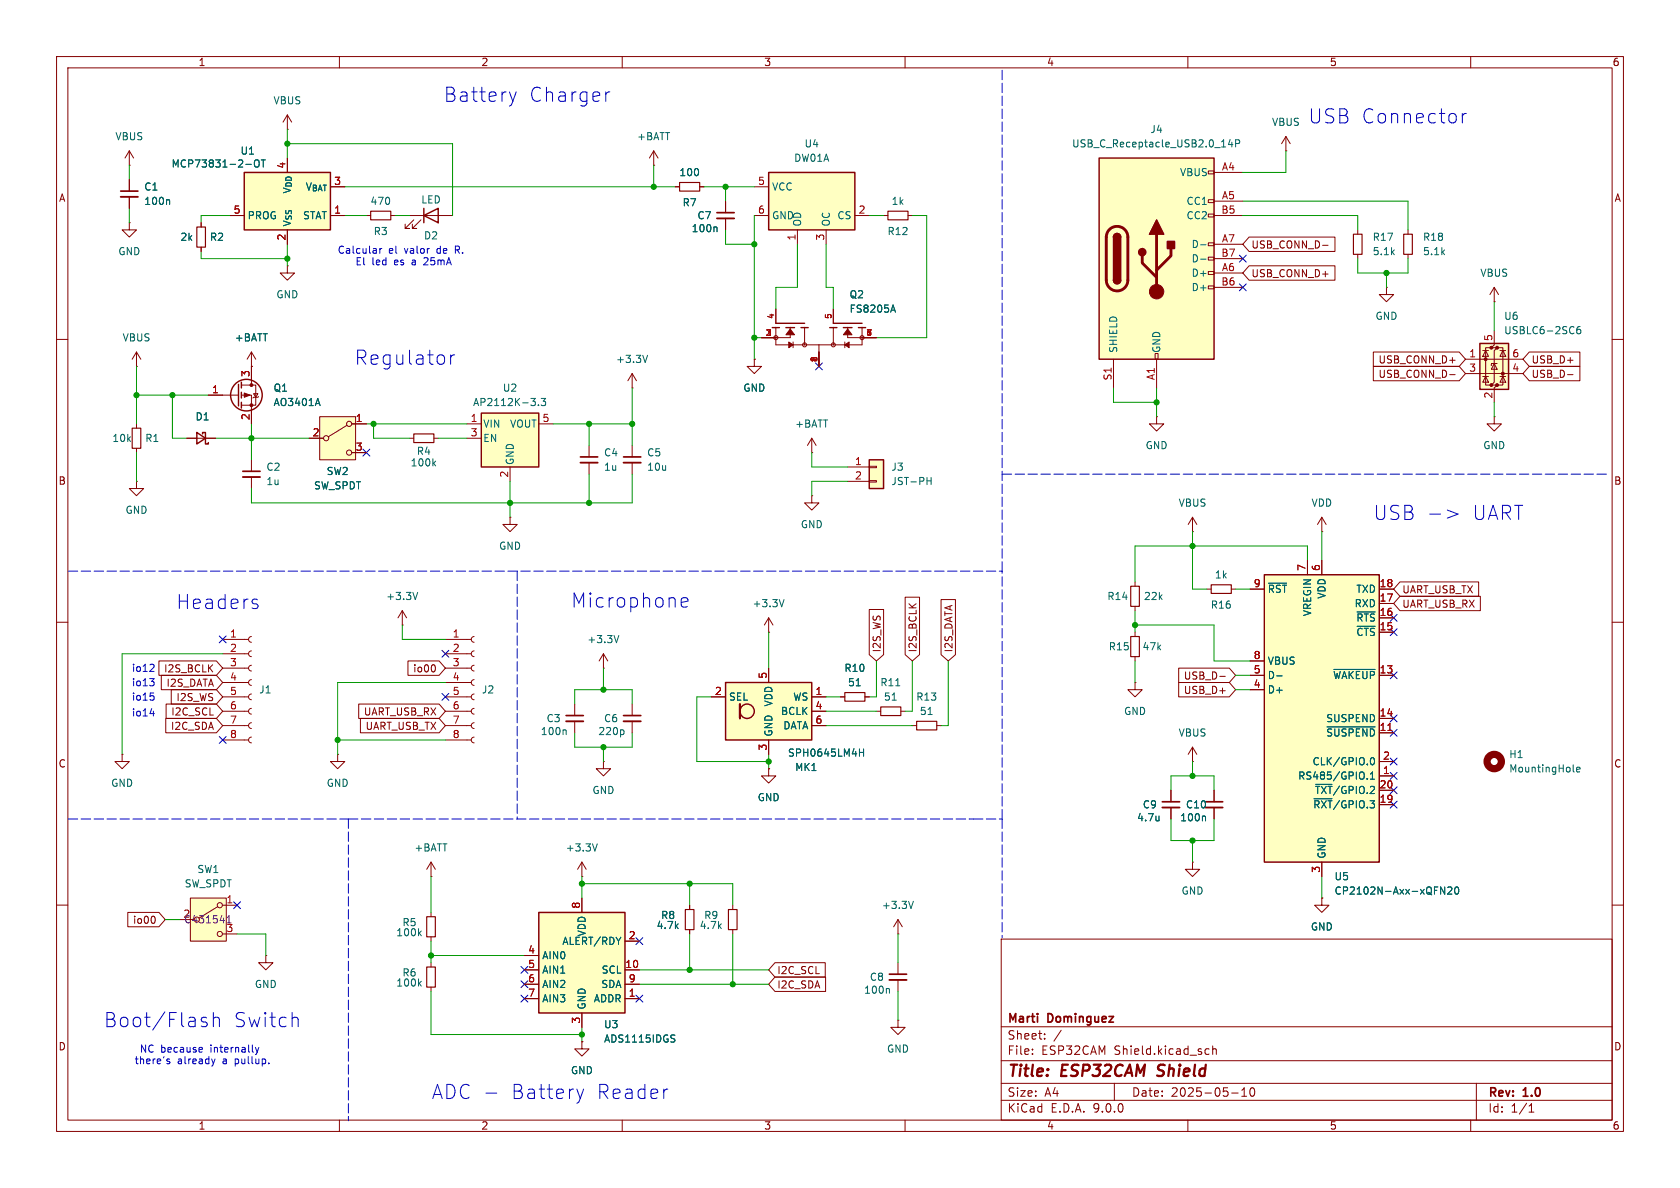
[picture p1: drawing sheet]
<svg xmlns="http://www.w3.org/2000/svg" width="297mm" height="210mm" viewBox="0 0 297 210" stroke-linecap="round" stroke-linejoin="round" font-family="sans-serif">
<g fill="none" stroke="#840000" stroke-width=".18">
<path d="M10 10h277v190h-277zM12 12h273v186h-273zM60 10v2M110 10v2M160 10v2M210 10v2M260 10v2M35.6 39.4v.7M115.6 29.2h.1M115.6 26.7l-.8 1.2M115.6 26.7l.7 1.2M115.6 26.7v2.5"/>
<path d="M35.6 43.7v.8M10 60h2M104.1 78.7v2.1M204.5 73.7v1.2h1.2l-1.2 1.3-1.3-1.3h1.3M204.5 73.7h.1M285 60h2M104.1 81.8v2M10 110h2M285 110h2M10 160h2M129.5 160v.8M129.5 164.3v.8"/>
<path d="M177 166h108v32h-108zM285 160h2M60 198v2M110 198v2M160 198v2M177 194.5h108M177 191.5h108M177 187.5h108M177 181.5h108M182.5 186.3v.1M182.5 185.5v.1M184.7 183.6v.1"/>
<path d="M184.7 182.8v.1M187.6 182.1l-1.3 2M197 191.5v3M210 198v2M213.2 186.3h.5M213.2 185.5h.5M214.4 185.5l.2-.1 .4 .1v.9M214.4 184.9v1.5M217.7 193.2h1.2M219.5 193.8h.9M219.5 192.7l.5-.4v1.5M221.1 192.4l.2-.1a.81 .81 0 0 1 .6 .6 .81 .81 0 0 1-.3 .8l-.1 .1a.81 .81 0 0 1-.4-1.4z"/>
<path d="M260 198v2M261 191.5v6.5M270.3 196.6h.9M270.3 195.5l.4-.4v1.5"/>
</g>
<path d="M204.6 190.1l.2 .1M204.9 188.4l-.2 .2 .1 .4" fill="none" stroke="#840000" stroke-width=".4"/>
<path d="M102.6 80.8h3.1" fill="none" stroke="#840000" stroke-width=".3"/>
<path d="M102.6 81.8h3.1" fill="none" stroke="#840000" stroke-width=".33"/>
<path d="M34.8 40.1h1.5v3.6h-1.5zM128.8 160.8h1.5v3.5h-1.5z" fill="none" stroke="#840000" stroke-width=".2"/>
<path d="M194.3 27.9h20.3v35.6h-20.3z" fill="#ffffc2"/>
<g fill="none" stroke="#840000" stroke-width=".18">
<path d="M22.9 31.8v2M22.9 34.8v2M50.8 22.9h.1M50.8 20.3l-.8 1.3M50.8 20.3l.8 1.3M50.8 20.3v2.6M156.2 38.1h.8M160.5 38.1h.8M213.6 30.2h1v.5h-1zM213.6 35.3h1v.5h-1zM213.6 37.8h1v.6h-1zM214.6 30.5h5.1"/>
<path d="M214.6 35.6h5.1M214.6 38.1h5.1M213.6 42.9h1v.5h-1zM213.6 45.5h1v.5h-1zM213.6 48h1v.5h-1zM213.6 50.5h1v.6h-1zM214.6 43.2h5.1M214.6 45.7h5.1M214.6 48.3h5.1M214.6 50.8h5.1M44.4 64.8h.1M44.4 62.2l-.7 1.3"/>
<path d="M44.4 62.2l.8 1.3M44.4 62.2v2.6M196.8 63.5v5.1M204.2 62.5h.5v1h-.5zM204.5 63.5v5.1M78.7 113h4.6M78.7 115.6h4.6M78.7 118.1h4.6M83.8 112.5l-.3 .2-.2 .3 .2 .4 .3 .1M83.8 115.1l-.3 .1-.2 .4 .2 .3 .3 .2M83.8 117.6l-.3 .2-.2 .3 .2 .4 .3 .1M78.7 120.7h4.6"/>
<path d="M78.7 123.2h4.6M78.7 125.7h4.6M78.7 128.3h4.6M78.7 130.8h4.6M83.8 120.1l-.3 .2-.2 .4 .2 .3 .3 .2M83.8 122.7l-.3 .1-.2 .4 .2 .3 .3 .2M83.8 125.2l-.3 .2-.2 .3 .2 .4 .3 .1M83.8 127.8l-.3 .1-.2 .4 .2 .3 .3 .2M83.8 130.3l-.3 .2-.2 .3 .2 .4 .3 .1"/>
</g>
<path d="M194.3 27.9h20.3v35.6h-20.3zM196.8 41.9a.64 .64 0 0 1 .7-.6 .64 .64 0 0 1 .6 .6M196.8 49.5a.64 .64 0 0 0 .7 .7 .64 .64 0 0 0 .6-.7" fill="none" stroke="#840000" stroke-width=".25"/>
<path d="M196.1 40.6a1.9 1.9 0 0 1 2.1-.4 1.9 1.9 0 0 1 1.2 1.7v7.6a1.91 1.91 0 0 1-1.9 1.9 1.91 1.91 0 0 1-1.9-1.9v-7.7l.2-.7zM201.9 45.2v1.3l2.6 2.5M204.5 41.4v10.2M207 43.9v1.3l-2.5 2.6" fill="none" stroke="#840000" stroke-width=".51"/>
<g fill="#840000" stroke="#840000" stroke-width=".25">
<path d="M196.8 41.9h1.3v7.6h-1.3z"/>
<path d="M197 41.5a.64 .64 0 0 1 .7-.2 .64 .64 0 0 1 .4 .6h-1.3z"/>
<path d="M196.8 49.5h1.3a.64 .64 0 0 1-.6 .7 .64 .64 0 0 1-.7-.7z"/>
<path d="M204.5 38.9l1.2 2.5h-2.5z"/>
<path d="M206.4 42.7h1.2v1.2h-1.2z"/>
<circle cx="201.9" cy="44.6" r=".63"/>
</g>
<circle cx="204.5" cy="51.6" r="1.27" fill="#840000" stroke="#840000" stroke-width=".18"/>
<path d="M29.8 35.3l.2 .2v.6M217.5 24.6l-.3 1h.8M217.8 25.1v.9M218.4 25.4l.6-.1 .2-.2-.1-.3-.7-.1v1.3M212.2 43.3h1M212.2 45.8h1" fill="none" stroke="#006464" stroke-width=".18"/>
<path d="M21.3 33.8h3.1" fill="none" stroke="#840000" stroke-width=".3"/>
<path d="M21.3 34.8h3.1" fill="none" stroke="#840000" stroke-width=".33"/>
<path d="M157 37.3h3.5v1.6h-3.5z" fill="none" stroke="#840000" stroke-width=".2"/>
<path d="M56.5 73.7h6.4v7.6h-6.4z" fill="#ffffc2"/>
<g fill="none" stroke="#840000" stroke-width=".18">
<path d="M54.6 77.5h2.5M56.5 73.7h6.4v7.6h-6.4zM61.3 75.2l-3.3 2M62.2 74.9h2.6M62.2 80h2.6M71.1 110.5h.1M71.1 108l-.7 1.2M71.1 108l.8 1.2M71.1 108v2.5M213.4 104.1h.7M217.7 104.1h.7"/>
<circle cx="57.7" cy="77.5" r=".46"/>
<circle cx="61.7" cy="74.9" r=".46"/>
<circle cx="61.7" cy="80" r=".46"/>
</g>
<path d="M214.1 103.4h3.6v1.5h-3.6z" fill="none" stroke="#840000" stroke-width=".2"/>
<path d="M73.8 104.7l-.4 1.3" fill="none" stroke="#006464" stroke-width=".18"/>
<path d="M223.5 101.6h20.3v50.8h-20.3z" fill="#ffffc2"/>
<path d="M223.5 101.6h20.3v50.8h-20.3z" fill="none" stroke="#840000" stroke-width=".25"/>
<g fill="none" stroke="#840000" stroke-width=".18">
<path d="M240 40.6v.8M240 45v.7M231.1 99.1v2.5M233.7 99.1v2.5M221 104.1h2.5M221 116.8h2.5M221 119.4h2.5M243.8 104.1h2.6M243.8 119.4h2.6M243.8 106.7h2.6M243.8 109.2h2.6M243.8 111.8h2.6"/>
<path d="M221 121.9h2.5M243.8 127h2.6M243.8 129.5h2.6M243.8 134.6h2.6M243.8 137.2h2.6M243.8 139.7h2.6M233.7 152.4v2.5M243.8 142.2h2.6"/>
</g>
<g fill="none" stroke="#006464" stroke-width=".18">
<path d="M224.3 103.1h3.1M225.7 119.5h1M235.8 118.3h7.3M239.9 108.2h3.2M239.9 110.7h3.2M232.6 138.7h2.9M234.6 128.5h8.5M241.7 137.6v.1M242.3 134.4l.1-.3 .2-.2a.68 .68 0 0 1 .4 .7 .68 .68 0 0 1-.4 .6l-.2-.1-.1-.4M242.3 137.7h.7M242.3 136.8l.3-.3v1.2M232.3 141.2h3.2"/>
<path d="M254.7 156.8l.7 1.3v-1.3M256 156.9l.4-.1 .3 .4-.8 .9h.8M257.3 156.9l.2-.1a.68 .68 0 0 1 .4 .6 .68 .68 0 0 1-.4 .7l-.2-.2-.1-.3z"/>
</g>
<path d="M245.4 129.1h.7" fill="none" stroke="#a90000" stroke-width=".18"/>
<path d="M239.3 41.4h1.5v3.6h-1.5z" fill="none" stroke="#840000" stroke-width=".2"/>
<path d="M85.1 73h10.1v9.6h-10.1z" fill="#ffffc2"/>
<path d="M85.1 73h10.1v9.6h-10.1z" fill="none" stroke="#840000" stroke-width=".25"/>
<path d="M82.5 74.9h2.6M82.5 77.5h2.6M95.2 74.9h2.6M264.2 73.7v1.2h1.2l-1.2 1.3-1.3-1.3h1.3M264.2 73.7h.1M90.2 82.6v2.5M106.7 134.6v1.3h1.2l-1.2 1.3-1.3-1.3h1.3M106.7 134.6h.1M111.8 124.5v2M111.8 127.5v2M161.3 128.3h.8M165.6 128.3h.8" fill="none" stroke="#840000" stroke-width=".18"/>
<path d="M93.9 70.4h.7l-.4 .5M94.6 71v.6M95.2 71.6v.1M95.7 70.4h.8l-.5 .5 .4 .1v.6l-.2 .1-.5-.1M110.1 129l.2 .3v.3l-.2 .3M164.1 126.3h.7" fill="none" stroke="#006464" stroke-width=".18"/>
<path d="M162.1 127.5h3.5v1.5h-3.5z" fill="none" stroke="#840000" stroke-width=".2"/>
<path d="M110.2 126.5h3.1" fill="none" stroke="#840000" stroke-width=".3"/>
<path d="M110.2 127.5h3.1" fill="none" stroke="#840000" stroke-width=".33"/>
<path d="M261.6 60.7h5.1v8.1h-5.1z" fill="#ffffc2"/>
<g fill="#840000" stroke="#840000" stroke-width=".18">
<circle cx="262.6" cy="63.5" r=".25"/>
<circle cx="263.7" cy="61.5" r=".25"/>
<circle cx="263.7" cy="68.1" r=".25"/>
<circle cx="264.7" cy="61.5" r=".25"/>
<circle cx="264.7" cy="68.1" r=".25"/>
<circle cx="265.7" cy="66" r=".25"/>
</g>
<g fill="none" stroke="#840000" stroke-width=".18">
<path d="M22.9 29.2h.1M22.9 26.7l-.8 1.2M22.9 26.7l.7 1.2M22.9 26.7v2.5M227.3 26.7h.1M227.3 24.1l-.7 1.3M227.3 24.1l.8 1.3M227.3 24.1v2.6M264.2 58.4v2.6l-.5 .5h1l-.5 .5v5.6l-.5 .5h1l-.5 .5v2.5M259.1 63.5h10.1M259.1 66h10.1M262.1 66.5h1"/>
<path d="M262.1 62h1M262.6 62l.5 1h-1zM262.6 66.5l.5 1.1h-1zM263.7 61.5h-1.1v6.6h1.1M264.2 64.3l.5 1h-1zM264.7 64.3h-1v.3M264.7 61.5h1v6.6h-1M265.2 66.5h1M265.2 62h1M265.7 62l.5 1h-1zM265.7 66.5l.5 1.1h-1zM210.8 94h.1"/>
<path d="M210.8 91.4l-.7 1.3M210.8 91.4l.8 1.3M210.8 91.4v2.6M233.7 94h.1M233.7 91.4l-.8 1.3M233.7 91.4l.7 1.3M233.7 91.4v2.6M207 139.7v2M102.9 154.9h.1M102.9 152.4l-.8 1.3M102.9 152.4l.7 1.3M102.9 152.4v2.5"/>
<path d="M207 142.7v2.1M121.9 160v.8M121.9 164.3v.8M158.7 180.3v1.3h1.3l-1.3 1.3-1.2-1.3h1.2M158.7 180.3h.1"/>
</g>
<path d="M261.6 60.7h5.1v8.1h-5.1z" fill="none" stroke="#840000" stroke-width=".25"/>
<path d="M279.3 57.7l-.3 .1a.86 .86 0 0 0 0 1.2l.4-.1 .1-.4-.3-.3-.3 .1-.2 .2M105.6 149.2l-.4 1.2M204.9 144.3v.8M204.9 145h-.1" fill="none" stroke="#006464" stroke-width=".18"/>
<path d="M121.2 160.8h1.5v3.5h-1.5z" fill="none" stroke="#840000" stroke-width=".2"/>
<path d="M205.5 141.7h3" fill="none" stroke="#840000" stroke-width=".3"/>
<path d="M205.5 142.7h3" fill="none" stroke="#840000" stroke-width=".33"/>
<path d="M95.2 161.3h15.3v17.8h-15.3z" fill="#ffffc2"/>
<path d="M95.2 161.3h15.3v17.8h-15.3z" fill="none" stroke="#840000" stroke-width=".25"/>
<g fill="none" stroke="#840000" stroke-width=".18">
<path d="M245.1 50.8v1.3h1.3l-1.3 1.2-1.3-1.2h1.3M245.1 50.8h.1M248.9 40.6v.8M248.9 45v.7M264.2 53.3h.1M264.2 50.8l-.8 1.3M264.2 50.8l.7 1.3M264.2 50.8v2.5M135.9 111.8h.1M135.9 109.2l-.8 1.3M135.9 109.2l.8 1.3M135.9 109.2v2.6"/>
<path d="M148.6 123.2h.8M152.9 123.2h.8M154.9 125.7h.8M159.3 125.7h.7M210.8 134.6h.1M210.8 132.1l-.7 1.3M210.8 132.1l.8 1.3M210.8 132.1v2.5M214.6 139.7v2M76.2 154.9h.1M76.2 152.4v2.5M76.2 152.4l-.8 1.3"/>
<path d="M76.2 152.4l.8 1.3M102.9 158.8v2.5M214.6 142.7v2.1M76.2 161.3v.8M76.2 165.6v.8M76.2 170.2v.7M76.2 174.5v.8M92.7 168.9h2.5M92.7 171.5h2.5M92.7 174h2.5M92.7 176.5h2.5M102.9 179.1v2.5"/>
<path d="M110.5 171.5h2.5M110.5 174h2.5M110.5 176.5h2.5M110.5 166.4h2.5"/>
</g>
<path d="M138.6 106l-.4 1.3M151.4 121.2h.7M157.7 123.8h.7M158.4 121.2h.7M212.9 144.3l.2 .1v.7M74.1 164.9l.4 .5M74.1 173.8l.4 .5M74.5 164.6l-.5 .5M74.5 173.5l-.5 .5M118.8 183h.5M119.1 183.6l.2 .3-.2 .3" fill="none" stroke="#006464" stroke-width=".18"/>
<path d="M248.2 41.4h1.5v3.6h-1.5zM149.4 122.4h3.5v1.6h-3.5zM155.7 125h3.6v1.5h-3.6zM75.4 162.1h1.6v3.5h-1.6zM75.4 170.9h1.6v3.6h-1.6z" fill="none" stroke="#840000" stroke-width=".2"/>
<path d="M213.1 141.7h3.1" fill="none" stroke="#840000" stroke-width=".3"/>
<path d="M213.1 142.7h3.1" fill="none" stroke="#840000" stroke-width=".33"/>
<path d="M128.3 120.7h15.2v10.1h-15.2z" fill="#ffffc2"/>
<g fill="none" stroke="#840000" stroke-width=".25">
<path d="M128.3 120.7h15.2v10.1h-15.2z"/>
<circle cx="132.1" cy="125.7" r="1.27"/>
</g>
<path d="M130.8 124.5v2.5" fill="none" stroke="#840000" stroke-width=".38"/>
<g fill="none" stroke="#840000" stroke-width=".18">
<path d="M90.2 91.4v1.3h1.2l-1.2 1.3-1.3-1.3h1.3M90.2 91.4h.1M106.7 118.1h.1M106.7 115.6l-.8 1.2M106.7 115.6l.7 1.2M106.7 115.6v2.5M135.9 118.1v2.6M200.7 102.9v.7M200.7 107.2v.8M200.7 111.8v.7M200.7 116.1v.7M125.7 123.2h2.6"/>
<path d="M135.9 130.8v2.6M143.5 123.2h2.5M143.5 125.7h2.5M143.5 128.3h2.5M200.7 120.7v1.2h1.2l-1.2 1.3-1.3-1.3h1.3M200.7 120.7h.1"/>
</g>
<path d="M109.4 112.3l-.4 1.3M151.9 133h.8M152.7 132.4v1.3" fill="none" stroke="#006464" stroke-width=".18"/>
<path d="M199.9 112.5h1.5v3.6h-1.5zM199.9 103.6h1.5v3.6h-1.5z" fill="none" stroke="#840000" stroke-width=".2"/>
<path d="M33.7 158.8h6.3v7.6h-6.3z" fill="#ffffc2"/>
<g fill="none" stroke="#840000" stroke-width=".18">
<path d="M22.9 39.4v1.2h1.2l-1.2 1.3-1.3-1.3h1.3M22.9 39.4h.1M50.8 47v1.3h1.3l-1.3 1.2-1.3-1.2h1.3M50.8 47h.1M24.1 64.8h.1M24.1 62.2l-.7 1.3M24.1 62.2l.8 1.3M24.1 62.2v2.6M24.1 74.9v.8M24.1 79.2v.8M24.1 85.1v1.3h1.3l-1.3 1.2-1.2-1.2h1.2M24.1 85.1h.1"/>
<path d="M101.6 124.5v2M101.6 127.5v2M135.9 135.9v1.3h1.3l-1.3 1.2-1.3-1.2h1.3M135.9 135.9h.1M33.7 158.8h6.3v7.6h-6.3zM210.8 152.4v1.3h1.3l-1.3 1.2-1.3-1.2h1.3M210.8 152.4h.1M233.7 158.8v1.2h1.2l-1.2 1.3-1.3-1.3h1.3M233.7 158.8h.1M31.7 162.6h2.6M38.5 160.3l-3.3 2M39.4 160h2.5"/>
<path d="M39.4 165.1h2.5M47 168.9v1.3h1.3l-1.3 1.3-1.3-1.3h1.3M47 168.9h.1M158.7 165.1h.1M158.7 162.6l-.7 1.2M158.7 162.6l.8 1.2M158.7 162.6v2.5M102.9 184.2v1.2h1.2l-1.2 1.3-1.3-1.3h1.3M102.9 184.2h.1"/>
<circle cx="38.9" cy="165.1" r=".46"/>
<circle cx="38.9" cy="160" r=".46"/>
</g>
<path d="M40.1 162.2l.4-.3v1.2" fill="none" stroke="#840084" stroke-width=".18"/>
<path d="M100.1 126.5h3" fill="none" stroke="#840000" stroke-width=".3"/>
<path d="M100.1 127.5h3" fill="none" stroke="#840000" stroke-width=".33"/>
<path d="M99.9 129l.2 .2v.7M161.5 159.3l-.5 1.3" fill="none" stroke="#006464" stroke-width=".18"/>
<path d="M23.4 75.7h1.5v3.5h-1.5z" fill="none" stroke="#840000" stroke-width=".2"/>
<path d="M43.2 30.5h15.2v10.1h-15.2z" fill="#ffffc2"/>
<g fill="none" stroke="#840000" stroke-width=".25">
<path d="M43.2 30.5h15.2v10.1h-15.2zM74.9 38.1l2.6-1.3v2.6zM74.9 36.8v2.6M136.5 57.9h1.3M137.2 57.2h5M138.9 57.9h1.6M141.6 57.9h1.3M146.7 57.9h1.3M147.3 57.2h5.1M149.1 57.9h1.5M151.8 57.9h1.2M34.8 76.5l1.5 1-1.5 1z"/>
<path d="M35.8 76.7v-.2h.5v2h.5v-.3M42.2 67.9v3.9M42.7 67.6v1M42.7 69.3v1.1M42.7 71.1v1"/>
<circle cx="43.6" cy="69.8" r="2.79"/>
</g>
<g fill="none" stroke="#840000" stroke-width=".18">
<path d="M40.6 38.1h2.6M58.4 38.1h2.6M64.8 38.1h.7M69.1 38.1h.7M72.4 38.1h7.6M73.2 38.9l-1.6 1.5h.8h-.8v-.8M74.4 38.9l-1.5 1.5h.8h-.8v-.8M50.8 40.6v2.6M137.2 57.9v3.1h15.2v-3.1M137.2 54.6v2.6M139.7 57.9v1.8h-5.1M142.2 57.9v3.1"/>
<path d="M147.3 54.6v2.6M147.3 57.9v3.1M149.9 57.9v1.8h5M33 77.5h5.1M36.8 69.9h5.4M42.7 68.1h2.5v3.5h-2.5M42.7 69.9h1.7v5M44.4 64.8v3.3M44.8 69.6h.8l-.4 .6zM45.7 70.1l-.1 .1h-.8l-.1 .2M72.4 77.5h.8M76.7 77.5h.8"/>
<path d="M111.8 68.6h.1M111.8 66v2.6M111.8 78.7v2.1M111.8 66l-.8 1.3M111.8 66l.7 1.3M133.3 63.5v1.3h1.3l-1.3 1.2-1.2-1.2h1.2M133.3 63.5h.1M140.2 60.5v1M143.5 77.5l-.8 1.2M143.5 77.5l.8 1.2M143.5 77.5v2.5M144.8 61v3.8"/>
<path d="M149.4 60.5v1M44.4 81.3v2M44.4 84.3v2.1M111.8 81.8v2M143.5 80h.1M143.5 87.6v1.3h1.3l-1.3 1.3-1.3-1.3h1.3M143.5 87.6h.1M39.4 113h4.5M39.4 115.6h4.5M39.4 118.1h4.5M44.4 112.5l-.3 .2-.2 .3 .2 .4 .3 .1M44.4 115.1l-.3 .1-.2 .4 .2 .3 .3 .2"/>
<path d="M44.4 117.6l-.3 .2-.2 .3 .2 .4 .3 .1M21.6 133.4v1.2h1.3l-1.3 1.3-1.3-1.3h1.3M21.6 133.4h.1M39.4 120.7h4.5M39.4 123.2h4.5M39.4 125.7h4.5M39.4 128.3h4.5M39.4 130.8h4.5M44.4 120.1l-.3 .2-.2 .4 .2 .3 .3 .2M44.4 122.7l-.3 .1-.2 .4 .2 .3 .3 .2M44.4 125.2l-.3 .2-.2 .3 .2 .4 .3 .1M44.4 127.8l-.3 .1-.2 .4 .2 .3 .3 .2"/>
<path d="M44.4 130.3l-.3 .2-.2 .3 .2 .4 .3 .1M59.7 133.4v1.2h1.3l-1.3 1.3-1.3-1.3h1.3M59.7 133.4h.1M158.7 170.2v2M158.7 173.2v2.1"/>
<circle cx="137.2" cy="59.7" r=".36"/>
<circle cx="152.4" cy="59.7" r=".36"/>
<circle cx="142.2" cy="61" r=".36"/>
<circle cx="147.3" cy="61" r=".36"/>
</g>
<g fill="none" stroke="#006464" stroke-width=".18">
<path d="M43.5 29.1h.9M45.2 28.3h.1a.43 .43 0 0 1 .5 .4v.4a.42 .42 0 0 1-.4 .5 .42 .42 0 0 1-.4-.5v-.4zM46.2 28.3h.7M46.5 28.3v1.2M157.6 54.8h.6M157.9 53.9l.4 1.3M56.2 70.4l.4 1.3M114.5 62.8l-.4 1.3M76.7 81.9l.3 .5M77 81.5l-.5 .5M278.1 136.3l.2 .2M278.7 136l.6-.1v-.2l-.4-.1-.2 .2 .1 .6h.5"/>
<path d="M157.1 174.7l.1 .2v.7"/>
</g>
<circle cx="264.2" cy="134.6" r="1.27" fill="none" stroke="#840000" stroke-width="1.3"/>
<path d="M65.5 37.3h3.6v1.6h-3.6zM73.2 76.7h3.5v1.5h-3.5z" fill="none" stroke="#840000" stroke-width=".2"/>
<g fill="#840000" stroke="#840000" stroke-width=".18">
<path d="M43.2 69.5l1 .4-1 .3z"/>
<path d="M149.9 58.2l.7 1h-1.5z"/>
<path d="M139.7 58.2l.8 1h-1.6z"/>
<path d="M149.4 61l.7-.5v1z"/>
<path d="M139.4 60.5l.8 .5-.8 .5z"/>
<circle cx="44.4" cy="68.1" r=".25"/>
<circle cx="44.4" cy="71.6" r=".25"/>
</g>
<path d="M42.9 83.3h3.1M110.2 80.8h3.1M157.2 172.2h3.1" fill="none" stroke="#840000" stroke-width=".3"/>
<path d="M42.9 84.3h3.1M110.2 81.8h3.1M157.2 173.2h3.1" fill="none" stroke="#840000" stroke-width=".33"/>
<path d="M153.7 81.3h2.5v5.1h-2.5z" fill="#ffffc2"/>
<path d="M153.7 81.3h2.5v5.1h-2.5z" fill="none" stroke="#840000" stroke-width=".25"/>
<path d="M119.4 33h.7M123.7 33h.8M128.3 35.6v2M128.3 38.6v2M149.9 82.6h3.8M149.9 85.1h3.8M153.7 82.4h1.2v.3h-1.2zM153.7 85h1.2v.2h-1.2z" fill="none" stroke="#840000" stroke-width=".18"/>
<path d="M126.6 40.1l.2 .2v.7M163.9 85h.7M164.6 84.4v1.3" fill="none" stroke="#006464" stroke-width=".18"/>
<path d="M126.7 37.6h3.1" fill="none" stroke="#840000" stroke-width=".3"/>
<path d="M126.7 38.6h3.1" fill="none" stroke="#840000" stroke-width=".33"/>
<path d="M120.1 32.3h3.6v1.5h-3.6z" fill="none" stroke="#840000" stroke-width=".2"/>
<path d="M135.9 30.5h15.2v10.1h-15.2z" fill="#ffffc2"/>
<path d="M135.9 30.5h15.2v10.1h-15.2z" fill="none" stroke="#840000" stroke-width=".25"/>
<g fill="none" stroke="#840000" stroke-width=".18">
<path d="M22.9 31.8v2M22.9 34.8v2M35.6 39.4v.7M40.6 38.1h2.6M58.4 38.1h2.6M119.4 33h.7M123.7 33h.8M128.3 35.6v2M128.3 38.6v2M133.3 33h2.6M133.3 38.1h2.6M151.1 38.1h2.6"/>
<path d="M35.6 43.7v.8M50.8 40.6v2.6M134.6 59.7h2.6M137.2 54.6v2.6M141 40.6v2.6M146 40.6v2.6M147.3 54.6v2.6M152.4 59.7h2.5M220.8 47h15.2v2.5h-15.2l-1.1-1.2zM220.8 41.9h15.2v2.6h-15.2l-1.1-1.3zM233.8 43.4h1M33 77.5h1.8"/>
<path d="M36.3 77.5h1.8M36.8 69.9h2.6M44.4 64.8h.1M44.4 64.8v2.5M44.4 72.4v2.5M54.6 77.5h2.5M62.2 74.9h2.6M133.3 63.5h.1M144.8 62.2v2.6M242.8 62.2h15.2l1.1 1.3-1.1 1.3h-15.2zM242.8 64.8h15.2l1.1 1.2-1.1 1.3h-15.2zM256.3 66.2h.9"/>
<path d="M270.4 62.2h8.9v2.6h-8.9l-1.2-1.3zM270.4 64.8h8.9v2.5h-8.9l-1.2-1.3zM277.1 66.2h1M62.2 80h2.6M231.1 99.1v2.5M233.7 99.1v2.5M28.1 116.8h10.2l1.1 1.3-1.1 1.3h-10.2zM28.5 119.4h9.8l1.1 1.3-1.1 1.2h-9.8zM72.1 116.8h5.5l1.1 1.3-1.1 1.3h-5.5zM76.8 117.6l.2 .4-.2 .7M135.9 118.1v2.6M153.7 107.7h2.5v8l-1.3 1.1-1.2-1.1z"/>
<path d="M160 105.6h2.6v10.1l-1.3 1.1-1.3-1.1zM166.4 106h2.5v9.7l-1.3 1.1-1.2-1.1zM208.4 118.1h8.9l1.1 1.3-1.1 1.3h-8.9zM215.6 119.6h1M221 104.1h2.5M221 116.8h2.5M221 119.4h2.5M243.8 104.1h2.6M243.8 119.4h2.6M243.8 106.7h2.6M243.8 109.2h2.6M243.8 111.8h2.6"/>
<path d="M247.5 102.9h13.9v2.5h-13.9l-1.1-1.3zM247.5 105.4h14.2v2.6h-14.2l-1.1-1.3zM29.3 127h9l1.1 1.3-1.1 1.2h-9zM29.4 124.5h8.9l1.1 1.2-1.1 1.3h-8.9zM30.3 121.9h8l1.1 1.3-1.1 1.3h-8zM63.4 124.5h14.2l1.1 1.2-1.1 1.3h-14.2zM63.7 127h13.9l1.1 1.3-1.1 1.2h-13.9zM125.7 123.2h2.6M135.9 135.9h.1M135.9 130.8v2.6M143.5 123.2h2.5M143.5 125.7h2.5"/>
<path d="M143.5 128.3h2.5M148.6 123.2h.8M152.9 123.2h.8M207 139.7v2M208.4 120.6h8.9l1.1 1.3-1.1 1.3h-8.9zM214.6 139.7v2M221 121.9h2.5M243.8 127h2.6M243.8 129.5h2.6M243.8 134.6h2.6M243.8 137.2h2.6M243.8 139.7h2.6"/>
<path d="M102.9 158.8v2.5M207 142.7v2.1M214.6 142.7v2.1M233.7 158.8h.1M233.7 152.4v2.5M243.8 142.2h2.6M22.6 161.3h5.5l1.1 1.3-1.1 1.2h-5.5zM27.3 162l.1 .4-.1 .8M92.7 168.9h2.5M92.7 171.5h2.5M92.7 174h2.5M92.7 176.5h2.5"/>
<path d="M102.9 179.1v2.5M110.5 171.5h2.5M110.5 174h2.5M110.5 176.5h2.5M110.5 166.4h2.5M121.9 160v.8M121.9 164.3v.8M137 170.2h8.9v2.5h-8.9l-1.1-1.2zM137 172.7h9v2.6h-9l-1.1-1.3zM102.9 184.2h.1"/>
</g>
<path d="M177.2 83.8h107.3M12.1 101h165.1M91.4 101v43.8M177.2 101v-88.9M12.1 144.8h49.5M61.6 144.8h109.8M61.6 144.8v53.3M171.4 144.8h.7M172.1 144.8h5.1M177.2 144.8v20.9M177.2 144.8v-43.8" fill="none" stroke="#0000c2" stroke-width=".18" stroke-dasharray="1.7 .6"/>
<g fill="none" stroke="#009600" stroke-width=".18">
<path d="M22.9 29.2v2.6M22.9 36.8v2.6M40.6 38.1h-5v1.3M50.8 22.9v5M50.8 25.4h29.2v12.7M61 38.1h3.8M61 33h58.4M69.8 38.1h2.6M115.6 29.2v3.8M124.5 33h8.8M128.3 33v2.6M133.3 38.1v25.4"/>
<path d="M153.7 38.1h2.5M161.3 38.1h2.5v21.6h-8.9M219.7 38.1h20.3v2.5M219.7 35.6h29.2v5M227.3 26.7v3.8h-7.6M35.6 44.5v1.2h15.2M50.8 43.2v3.8M128.3 40.6v2.6h5M133.3 59.7h1.3M141 43.2v7.6h-3.8v3.8M146 43.2v7.6h1.3v3.8M240 45.7v2.6h8.9v-2.6"/>
<path d="M245.1 48.3v2.5M264.2 53.3v5.1M24.1 64.8v10.1M24.1 69.9h12.7M30.5 69.9v7.6h2.5M38.1 77.5h16.5M44.4 74.9v6.4M64.8 74.9h17.7M66 74.9v2.6h6.4M77.5 77.5h5M97.8 74.9h14M104.1 74.9v3.8"/>
<path d="M111.8 68.6v10.1M196.8 68.6v2.5h7.7M204.5 68.6v5.1M264.2 71.1v2.6M24.1 80v5.1M90.2 85.1v6.3M104.1 83.8v5.1M111.8 83.8v5.1h-67.4v-2.5M143.5 80v2.6h6.4M149.9 85.1h-6.4v2.5M210.8 94v10.1h2.6M231.1 99.1v-2.6h-30.4v6.4"/>
<path d="M233.7 94v5.1M39.4 115.6h-17.8v17.8M71.1 110.5v2.5h7.6M106.7 118.1v3.8M135.9 111.8v6.3M154.9 116.8v6.4h-1.2M161.3 116.8v8.9h-1.3M167.6 116.8v11.5h-1.2M200.7 108v3.8M200.7 116.8v3.9M200.7 110.5h13.9v6.3h6.4M218.4 104.1h2.6"/>
<path d="M218.4 119.4h2.6M59.7 130.8h19M78.7 120.7h-19v12.7M101.6 124.5v-2.6h10.2v2.6M101.6 129.5v2.6h10.2v-2.6M106.7 132.1v2.5M125.7 123.2h-2.5v11.4h12.7M135.9 133.4v2.5M146 123.2h2.6M146 128.3h15.3M146 125.7h8.9M207 139.7v-2.5h7.6v2.5"/>
<path d="M210.8 134.6v2.6M218.4 121.9h2.6M76.2 154.9v6.4M102.9 154.9v3.9M102.9 156.2h26.6v3.8M121.9 156.2v3.8M207 144.8v3.8h7.6v-3.8M210.8 148.6v3.8M233.7 154.9v3.9M29.2 162.6h2.5M41.9 165.1h5.1v3.8M76.2 166.4v3.8"/>
<path d="M76.2 175.3v7.6h26.7M76.2 168.9h16.5M113 171.5h22.9M113 174h22.9M121.9 165.1v6.4M129.5 165.1v8.9M158.7 165.1v5.1M158.7 175.3v5M102.9 181.6v2.6"/>
</g>
<g fill="none" stroke="#000084" stroke-width=".18">
<path d="M219.1 50.2l1.2 1.2M219.1 45.1l1.2 1.2M220.3 50.2l-1.2 1.2M220.3 45.1l-1.2 1.2M64.2 79.4l1.2 1.2M65.4 79.4l-1.2 1.2M144.2 64.2l1.2 1.2M145.4 64.2l-1.2 1.2M38.8 112.4l1.2 1.2M40 112.4l-1.2 1.2M78.1 115l1.2 1.2M79.3 115l-1.2 1.2"/>
<path d="M245.8 118.8l1.2 1.2M245.8 111.2l1.2 1.2M245.8 108.6l1.2 1.2M247 118.8l-1.2 1.2M247 111.2l-1.2 1.2M247 108.6l-1.2 1.2M38.8 130.2l1.2 1.2M40 130.2l-1.2 1.2M78.1 122.6l1.2 1.2M79.3 122.6l-1.2 1.2M245.8 126.4l1.2 1.2M245.8 128.9l1.2 1.2"/>
<path d="M245.8 136.6l1.2 1.2M245.8 139.1l1.2 1.2M245.8 134l1.2 1.2M247 126.4l-1.2 1.2M247 128.9l-1.2 1.2M247 136.6l-1.2 1.2M247 139.1l-1.2 1.2M247 134l-1.2 1.2M41.3 159.4l1.2 1.2M42.5 159.4l-1.2 1.2M245.8 141.6l1.2 1.2M247 141.6l-1.2 1.2"/>
<path d="M92.1 170.8l1.2 1.3M92.1 173.4l1.2 1.2M92.1 175.9l1.2 1.2M93.3 170.8l-1.2 1.3M93.3 173.4l-1.2 1.2M93.3 175.9l-1.2 1.2M112.4 165.8l1.2 1.2M112.4 175.9l1.2 1.2M113.6 165.8l-1.2 1.2M113.6 175.9l-1.2 1.2"/>
</g>
<g fill="none" stroke="#0000c2" stroke-width=".18">
<path d="M90.1 16.2l.6 1.7M90.7 17.9l-.3 .6M91.3 16.2l-.6 1.7M107.8 16.2h-.2l-.4 .3M258.5 20.1v1.6M259.2 20.1a.64 .64 0 0 0-.7 .4M67.1 43.9v.9M67.5 43.9l-.4 .3M79.7 62.7v1.7M80.4 62.7a.64 .64 0 0 0-.7 .5M255.9 90.2l1.9 .7-1.9 .7M26.5 120h.7l-.4 .4"/>
<path d="M27 117.4l.2 .3v.3l-.7 .7h.7M45.3 106.7l.3 .4-.1 .4-.2 .1M45.3 105.9l.2 .1M120.4 106.5l1.2-.2-.1-.5-.7-.1-.4 .3v1l.2 .2 .2 .1 .7-.1M26.5 126.1h.8M26.6 122.5h.6M27 120.4l.2 .3v.3l-.2 .2M27 123l.2 .2v.3l-.2 .3M27.1 125.7v.9M35.9 179.8l.6 .1M37.7 179v2.5M52.4 179.8l.3 .4v1.3"/>
<path d="M29.5 187.4l.5 .4-.1 .2h-.4M30 187.3l-.3-.1-.2 .2M35.6 185.2l.2 .3-.6 .1M35.7 185.9l-.1 .1M35.9 180.7l.6 .1 .1 .3-.3 .4h-.5M37.7 180.1a.62 .62 0 0 1 1.1 .1v1.3M38 187.2l-.3 .8M45.2 185.2l.3 .8M45.5 186l-.3 .4M45.8 185.2l-.3 .8M47.5 187.9v.1M85.9 193.2h1.9"/>
<path d="M102 192.5l.6 1.7M102.6 194.2l-.3 .6M103.2 192.5l-.6 1.7M117.8 192.5h.3"/>
</g>
<g fill="none" stroke="#006464" stroke-width=".18">
<path d="M29.8 35.3l.2 .2v.6M43.5 29.1h.9M45.2 28.3h.1a.43 .43 0 0 1 .5 .4v.4a.42 .42 0 0 1-.4 .5 .42 .42 0 0 1-.4-.5v-.4zM46.2 28.3h.7M46.5 28.3v1.2M126.6 40.1l.2 .2v.7M157.6 54.8h.6M157.9 53.9l.4 1.3M56.2 70.4l.4 1.3M224.3 103.1h3.1M225.7 119.5h1M235.8 118.3h7.3"/>
<path d="M239.9 108.2h3.2M239.9 110.7h3.2M151.4 121.2h.7M151.9 133h.8M152.7 132.4v1.3M232.6 138.7h2.9M234.6 128.5h8.5M241.7 137.6v.1M242.3 134.4l.1-.3 .2-.2a.68 .68 0 0 1 .4 .7 .68 .68 0 0 1-.4 .6l-.2-.1-.1-.4M242.3 137.7h.7M242.3 136.8l.3-.3v1.2M204.9 144.3v.8"/>
<path d="M204.9 145h-.1M212.9 144.3l.2 .1v.7M232.3 141.2h3.2M254.7 156.8l.7 1.3v-1.3M256 156.9l.4-.1 .3 .4-.8 .9h.8M257.3 156.9l.2-.1a.68 .68 0 0 1 .4 .6 .68 .68 0 0 1-.4 .7l-.2-.2-.1-.3zM118.8 183h.5M119.1 183.6l.2 .3-.2 .3"/>
</g>
<path d="M245.4 129.1h.7" fill="none" stroke="#a90000" stroke-width=".18"/>
<g fill="#009600" stroke="#009600" stroke-width=".18">
<circle cx="204.5" cy="71.1" r=".46"/>
<circle cx="245.1" cy="48.3" r=".46"/>
<circle cx="133.3" cy="43.2" r=".46"/>
<circle cx="133.3" cy="59.7" r=".46"/>
<circle cx="128.3" cy="33" r=".46"/>
<circle cx="115.6" cy="33" r=".46"/>
<circle cx="104.1" cy="74.9" r=".46"/>
<circle cx="111.8" cy="74.9" r=".46"/>
<circle cx="104.1" cy="88.9" r=".46"/>
<circle cx="90.2" cy="88.9" r=".46"/>
<circle cx="210.8" cy="148.6" r=".46"/>
<circle cx="200.7" cy="110.5" r=".46"/>
<circle cx="210.8" cy="96.5" r=".46"/>
<circle cx="210.8" cy="137.2" r=".46"/>
<circle cx="102.9" cy="182.9" r=".46"/>
<circle cx="76.2" cy="168.9" r=".46"/>
<circle cx="106.7" cy="132.1" r=".46"/>
<circle cx="66" cy="74.9" r=".46"/>
<circle cx="106.7" cy="121.9" r=".46"/>
<circle cx="50.8" cy="25.4" r=".46"/>
<circle cx="50.8" cy="45.7" r=".46"/>
<circle cx="30.5" cy="69.9" r=".46"/>
<circle cx="24.1" cy="69.9" r=".46"/>
<circle cx="44.4" cy="77.5" r=".46"/>
<circle cx="102.9" cy="156.2" r=".46"/>
<circle cx="121.9" cy="156.2" r=".46"/>
<circle cx="135.9" cy="134.6" r=".46"/>
<circle cx="121.9" cy="171.5" r=".46"/>
<circle cx="129.5" cy="174" r=".46"/>
<circle cx="59.7" cy="130.8" r=".46"/>
</g>
<g font-size="3.5" fill="#0000c2">
<text x="78.4" y="18.2">Battery</text>
<text x="93.5" y="18.2">Charger</text>
<text x="231.3" y="22.1">USB Connector</text>
<text x="62.7" y="64.7">Regulator</text>
<text x="242.8" y="92.2">USB -&gt;</text>
<text x="260.2" y="92.2">UART</text>
<text x="31.1" y="107.9">Headers</text>
<text x="100.9" y="107.7">Microphone</text>
<text x="18.3" y="181.8">Boot/Flash</text>
<text x="41.3" y="181.8">Switch</text>
<text x="76.3" y="194.5">ADC -</text>
<text x="90.3" y="194.5">Battery</text>
<text x="105.3" y="194.5">Reader</text>
</g>
<g font-size="2.8" fill="#840000">
<text x="178" y="190.9">Title:</text>
<text x="187.7" y="190.9">ESP32CAM</text>
<text x="205.5" y="190.9">Shield</text>
</g>
<g font-size="2.1" fill="#840000">
<text x="178" y="184">Sheet:</text>
<text x="178" y="181.2">Marti</text>
<text x="185.3" y="181.2">Dominguez</text>
<text x="178" y="186.7">File:</text>
<text x="184.1" y="186.7">ESP32CAM</text>
<text x="197" y="186.7">Shield.kicad_sch</text>
<text x="178" y="196.9">KiCad</text>
<text x="178" y="194.1">Size:</text>
<text x="184.7" y="194.1">A4</text>
<text x="185.7" y="196.9">E.D.A.</text>
<text x="193.3" y="196.9">9.0.0</text>
<text x="200" y="194.1">Date:</text>
<text x="207" y="194.1">2025-05-10</text>
<text x="263" y="194.3">Rev:</text>
<text x="263" y="196.9">Id:</text>
<text x="267.1" y="196.9">1/1</text>
<text x="269.4" y="194.3">1.0</text>
</g>
<g font-size="1.8" fill="#840000">
<text x="35" y="11.9">1</text>
<text x="85" y="11.9">2</text>
<text x="135" y="11.9">3</text>
<text x="185" y="11.9">4</text>
<text x="235" y="11.9">5</text>
<text x="285" y="11.9">6</text>
<text x="10.3" y="35.9">A</text>
<text x="285.3" y="35.9">A</text>
<text x="221.1" y="44.1">USB_CONN_D-</text>
<text x="221.1" y="49.2">USB_CONN_D+</text>
<text x="243.6" y="64.5">USB_CONN_D+</text>
<text x="270.7" y="64.5">USB_D+</text>
<text x="243.6" y="67">USB_CONN_D-</text>
<text x="270.7" y="67">USB_D-</text>
<text x="10.3" y="85.9">B</text>
<text x="285.3" y="85.9">B</text>
<text x="247.8" y="105.1">UART_USB_TX</text>
<text x="247.8" y="107.6">UART_USB_RX</text>
<text x="28.9" y="119.1">I2S_BCLK</text>
<text x="72.9" y="119.1">io00</text>
<text x="155.9" y="115.4" transform="rotate(-90 155.9 115.4)">I2S_WS</text>
<text x="162.2" y="115.4" transform="rotate(-90 162.2 115.4)">I2S_BCLK</text>
<text x="168.6" y="115.4" transform="rotate(-90 168.6 115.4)">I2S_DATA</text>
<text x="29.3" y="121.6">I2S_DATA</text>
<text x="31.1" y="124.1">I2S_WS</text>
<text x="209.2" y="120.3">USB_D-</text>
<text x="209.2" y="122.9">USB_D+</text>
<text x="30.1" y="129.2">I2C_SDA</text>
<text x="30.2" y="126.7">I2C_SCL</text>
<text x="64.2" y="126.7">UART_USB_RX</text>
<text x="64.5" y="129.2">UART_USB_TX</text>
<text x="10.3" y="135.9">C</text>
<text x="285.3" y="135.9">C</text>
<text x="23.4" y="163.5">io00</text>
<text x="137.3" y="172.4">I2C_SCL</text>
<text x="137.3" y="174.9">I2C_SDA</text>
<text x="10.3" y="185.9">D</text>
<text x="285.3" y="185.9">D</text>
<text x="35" y="199.9">1</text>
<text x="85" y="199.9">2</text>
<text x="135" y="199.9">3</text>
<text x="185" y="199.9">4</text>
<text x="235" y="199.9">5</text>
<text x="285" y="199.9">6</text>
</g>
<g font-size="1.8" fill="#006464">
<text x="48.2" y="18.6">VBUS</text>
<text x="203.3" y="23.7">J4</text>
<text x="224.8" y="22.5">VBUS</text>
<text x="20.3" y="25">VBUS</text>
<text x="30.2" y="29.8">MCP73831-2-OT</text>
<text x="42.4" y="27.5">U1</text>
<text x="112.5" y="25">+BATT</text>
<text x="140.3" y="28.8">DW01A</text>
<text x="142.1" y="26.3">U4</text>
<text x="189.4" y="26.3">USB_C_Receptacle_USB2.0_14P</text>
<text x="25.4" y="33.9">C1</text>
<text x="53.9" y="33.9">V_{BAT}</text>
<text x="120" y="31.3">100</text>
<text x="136.4" y="33.9">VCC</text>
<text x="208.5" y="31.3">VBUS</text>
<text x="25.4" y="36.4">100n</text>
<text x="43.7" y="39">PROG</text>
<text x="51.7" y="40.1" transform="rotate(-90 51.7 40.1)">V_{SS}V_{DD}</text>
<text x="53.5" y="39">STAT</text>
<text x="65.4" y="36.4">470</text>
<text x="66" y="41.8">R3</text>
<text x="74.4" y="36.2">LED</text>
<text x="120.6" y="36.7">R7</text>
<text x="122.2" y="41.2">100n</text>
<text x="123.2" y="39">C7</text>
<text x="136.4" y="39">GND</text>
<text x="141.8" y="40.1" transform="rotate(-90 141.8 40.1)">OD</text>
<text x="146.9" y="40.1" transform="rotate(-90 146.9 40.1)">OC</text>
<text x="147.9" y="39">CS</text>
<text x="156.8" y="41.8">R12</text>
<text x="157.5" y="36.4">1k</text>
<text x="209.7" y="36.4">CC1</text>
<text x="209.7" y="39">CC2</text>
<text x="20.8" y="45.3">GND</text>
<text x="31.8" y="42.8">2k</text>
<text x="37" y="42.8">R2</text>
<text x="74.9" y="42.5">D2</text>
<text x="210.6" y="44">D-</text>
<text x="210.6" y="46.6">D-</text>
<text x="242.6" y="45.3">5.1k</text>
<text x="242.6" y="42.8">R17</text>
<text x="251.5" y="45.3">5.1k</text>
<text x="251.5" y="42.8">R18</text>
<text x="48.8" y="52.9">GND</text>
<text x="150.1" y="52.9">Q2</text>
<text x="210.6" y="49.1">D+</text>
<text x="210.6" y="51.7">D+</text>
<text x="261.6" y="49.1">VBUS</text>
<text x="150.1" y="55.5">FS8205A</text>
<text x="243.1" y="56.7">GND</text>
<text x="265.8" y="59.3">USBLC6-2SC6</text>
<text x="265.8" y="56.7">U6</text>
<text x="21.6" y="60.6">VBUS</text>
<text x="41.4" y="60.6">+BATT</text>
<text x="108.8" y="64.4">+3.3V</text>
<text x="197.7" y="62.5" transform="rotate(-90 197.7 62.5)">SHIELD</text>
<text x="205.3" y="62.5" transform="rotate(-90 205.3 62.5)">GND</text>
<text x="48.3" y="72">AO3401A</text>
<text x="48.3" y="69.4">Q1</text>
<text x="83.5" y="72">AP2112K-3.3</text>
<text x="88.8" y="69.4">U2</text>
<text x="131.3" y="69.4">GND</text>
<text x="34.5" y="74.5">D1</text>
<text x="85.3" y="75.8">VIN</text>
<text x="90.1" y="75.8">VOUT</text>
<text x="140.5" y="75.8">+BATT</text>
<text x="19.8" y="78.3">10k</text>
<text x="25.6" y="78.3">R1</text>
<text x="47" y="83.4">C2</text>
<text x="72.5" y="82.7">100k</text>
<text x="73.6" y="80.6">R4</text>
<text x="85.3" y="78.3">EN</text>
<text x="91" y="82.3" transform="rotate(-90 91 82.3)">GND</text>
<text x="106.7" y="80.9">C4</text>
<text x="106.7" y="83.4">1u</text>
<text x="114.3" y="80.9">C5</text>
<text x="114.3" y="83.4">10u</text>
<text x="157.5" y="83.4">J3</text>
<text x="202.4" y="79.6">GND</text>
<text x="262.1" y="79.6">GND</text>
<text x="47" y="86">1u</text>
<text x="55.4" y="86.7">SW_SPDT</text>
<text x="57.7" y="84.2">SW2</text>
<text x="157.5" y="86">JST-PH</text>
<text x="208.3" y="89.8">VBUS</text>
<text x="231.8" y="89.8">VDD</text>
<text x="22.1" y="91">GND</text>
<text x="141.5" y="93.6">GND</text>
<text x="88.1" y="97.4">GND</text>
<text x="68.2" y="106.3">+3.3V</text>
<text x="132.9" y="107.5">+3.3V</text>
<text x="195.7" y="106.3">R14</text>
<text x="202.1" y="106.3">22k</text>
<text x="214" y="107.8">R16</text>
<text x="214.7" y="102.5">1k</text>
<text x="224" y="105">~{RST}</text>
<text x="234.5" y="105.9" transform="rotate(-90 234.5 105.9)">VDD</text>
<text x="239.4" y="107.5">RXD</text>
<text x="239.7" y="105">TXD</text>
<text x="103.7" y="113.9">+3.3V</text>
<text x="232" y="109" transform="rotate(-90 232 109)">VREGIN</text>
<text x="239.7" y="110.1">~{RTS}</text>
<text x="239.7" y="112.6">~{CTS}</text>
<text x="149.2" y="119">R10</text>
<text x="195.9" y="115.2">R15</text>
<text x="201.9" y="115.2">47k</text>
<text x="224" y="117.7">VBUS</text>
<text x="45.7" y="122.8">J1</text>
<text x="85.1" y="122.8">J2</text>
<text x="128.8" y="124.1">SEL</text>
<text x="136.8" y="125" transform="rotate(-90 136.8 125)">VDD</text>
<text x="140.1" y="124.1">WS</text>
<text x="149.8" y="121.5">51</text>
<text x="155.5" y="121.5">R11</text>
<text x="156.2" y="124.1">51</text>
<text x="161.9" y="124.1">R13</text>
<text x="224" y="120.2">D-</text>
<text x="224" y="122.8">D+</text>
<text x="235.6" y="120.2">~{WAKEUP}</text>
<text x="95.5" y="130.1">100n</text>
<text x="96.5" y="127.9">C3</text>
<text x="105.7" y="130.1">220p</text>
<text x="106.7" y="127.9">C6</text>
<text x="136.8" y="130.3" transform="rotate(-90 136.8 130.3)">GND</text>
<text x="138" y="126.6">BCLK</text>
<text x="138.4" y="129.1">DATA</text>
<text x="162.5" y="126.6">51</text>
<text x="198.6" y="126.6">GND</text>
<text x="208.3" y="130.4">VBUS</text>
<text x="234.4" y="127.9">SUSPEND</text>
<text x="234.4" y="130.4">~{SUSPEND}</text>
<text x="139.2" y="134">SPH0645LM4H</text>
<text x="140.5" y="136.5">MK1</text>
<text x="231.9" y="135.5">CLK/GPIO.0</text>
<text x="266.7" y="134.2">H1</text>
<text x="266.7" y="136.8">MountingHole</text>
<text x="19.6" y="139.3">GND</text>
<text x="57.7" y="139.3">GND</text>
<text x="104.6" y="140.6">GND</text>
<text x="133.9" y="141.8">GND</text>
<text x="201.9" y="143.1">C9</text>
<text x="209.6" y="143.1">C10</text>
<text x="229.4" y="138">RS485/GPIO.1</text>
<text x="232.1" y="143.1">~{RXT}/GPIO.3</text>
<text x="232.4" y="140.6">~{TXT}/GPIO.2</text>
<text x="200.9" y="145.4">4.7u</text>
<text x="208.5" y="145.4">100n</text>
<text x="34.8" y="154.5">SW1</text>
<text x="73.2" y="150.7">+BATT</text>
<text x="99.9" y="150.7">+3.3V</text>
<text x="234.5" y="151.9" transform="rotate(-90 234.5 151.9)">GND</text>
<text x="235.8" y="155.8">U5</text>
<text x="32.6" y="157.1">SW_SPDT</text>
<text x="155.8" y="160.9">+3.3V</text>
<text x="208.8" y="158.3">GND</text>
<text x="235.8" y="158.3">CP2102N-Axx-xQFN20</text>
<text x="70" y="165.7">100k</text>
<text x="71" y="163.9">R5</text>
<text x="99.3" y="167.2">ALERT/RDY</text>
<text x="103.7" y="165.6" transform="rotate(-90 103.7 165.6)">VDD</text>
<text x="116" y="164.4">4.7k</text>
<text x="116.8" y="162.7">R8</text>
<text x="123.6" y="164.4">4.7k</text>
<text x="124.4" y="162.7">R9</text>
<text x="231.6" y="164.7">GND</text>
<text x="71" y="172.8">R6</text>
<text x="95.8" y="169.8">AIN0</text>
<text x="95.8" y="172.3">AIN1</text>
<text x="106.3" y="172.3">SCL</text>
<text x="153.7" y="173.6">C8</text>
<text x="45" y="174.9">GND</text>
<text x="70" y="174.6">100k</text>
<text x="95.8" y="174.9">AIN2</text>
<text x="95.8" y="177.4">AIN3</text>
<text x="103.7" y="178.6" transform="rotate(-90 103.7 178.6)">GND</text>
<text x="104.9" y="177.4">ADDR</text>
<text x="106.2" y="174.9">SDA</text>
<text x="152.7" y="175.9">100n</text>
<text x="106.7" y="182">U3</text>
<text x="106.7" y="184.5">ADS1115IDGS</text>
<text x="100.8" y="190.1">GND</text>
<text x="156.7" y="186.3">GND</text>
</g>
<g font-size="1.8" fill="#a90000">
<text x="50.5" y="29.9" transform="rotate(-90 50.5 29.9)">4</text>
<text x="59" y="32.8">3</text>
<text x="133.9" y="32.8">5</text>
<text x="215.9" y="30.2">A4</text>
<text x="215.9" y="35.3">A5</text>
<text x="41.2" y="37.8">5</text>
<text x="59" y="37.8">1</text>
<text x="133.9" y="37.8">6</text>
<text x="151.7" y="37.8">2</text>
<text x="215.8" y="37.8">B5</text>
<text x="50.5" y="42.6" transform="rotate(-90 50.5 42.6)">2</text>
<text x="140.7" y="42.6" transform="rotate(-90 140.7 42.6)">1</text>
<text x="145.8" y="42.6" transform="rotate(-90 145.8 42.6)">3</text>
<text x="215.8" y="45.5">B7</text>
<text x="215.9" y="42.9">A7</text>
<text x="215.8" y="50.5">B6</text>
<text x="215.9" y="48">A6</text>
<text x="259.6" y="63.2">1</text>
<text x="259.6" y="65.8">3</text>
<text x="263.9" y="60.4" transform="rotate(-90 263.9 60.4)">5</text>
<text x="267.3" y="63.2">6</text>
<text x="267.3" y="65.8">4</text>
<text x="37.4" y="69.6">1</text>
<text x="44.2" y="66.7" transform="rotate(-90 44.2 66.7)">3</text>
<text x="196.6" y="67.4" transform="rotate(-90 196.6 67.4)">S1</text>
<text x="204.2" y="67.3" transform="rotate(-90 204.2 67.3)">A1</text>
<text x="263.9" y="70.6" transform="rotate(-90 263.9 70.6)">2</text>
<text x="44.2" y="74.4" transform="rotate(-90 44.2 74.4)">2</text>
<text x="55.2" y="77.2">2</text>
<text x="62.8" y="74.7">1</text>
<text x="83.1" y="74.7">1</text>
<text x="83.1" y="77.2">3</text>
<text x="95.8" y="74.7">5</text>
<text x="62.8" y="79.8">3</text>
<text x="151.1" y="82.3">1</text>
<text x="89.9" y="84.5" transform="rotate(-90 89.9 84.5)">2</text>
<text x="151.1" y="84.8">2</text>
<text x="230.9" y="101" transform="rotate(-90 230.9 101)">7</text>
<text x="233.4" y="101" transform="rotate(-90 233.4 101)">6</text>
<text x="221.5" y="103.9">9</text>
<text x="243.8" y="103.9">18</text>
<text x="243.8" y="106.4">17</text>
<text x="40.6" y="112.8">1</text>
<text x="79.9" y="112.8">1</text>
<text x="243.8" y="109">16</text>
<text x="243.8" y="111.5">15</text>
<text x="40.6" y="115.3">2</text>
<text x="40.6" y="117.9">3</text>
<text x="79.9" y="115.3">2</text>
<text x="79.9" y="117.9">3</text>
<text x="221.5" y="116.6">8</text>
<text x="221.5" y="119.1">5</text>
<text x="243.8" y="119.1">13</text>
<text x="40.6" y="120.4">4</text>
<text x="40.6" y="122.9">5</text>
<text x="40.6" y="125.5">6</text>
<text x="79.9" y="120.4">4</text>
<text x="79.9" y="122.9">5</text>
<text x="79.9" y="125.5">6</text>
<text x="126.3" y="122.9">2</text>
<text x="135.6" y="120.1" transform="rotate(-90 135.6 120.1)">5</text>
<text x="144.1" y="122.9">1</text>
<text x="144.1" y="125.5">4</text>
<text x="221.5" y="121.7">4</text>
<text x="40.6" y="128">7</text>
<text x="40.6" y="130.6">8</text>
<text x="79.9" y="128">7</text>
<text x="79.9" y="130.6">8</text>
<text x="144.1" y="128">6</text>
<text x="243.8" y="126.7">14</text>
<text x="243.8" y="129.3">11</text>
<text x="135.6" y="132.8" transform="rotate(-90 135.6 132.8)">3</text>
<text x="244.4" y="134.4">2</text>
<text x="244.4" y="136.9">1</text>
<text x="243.8" y="139.4">20</text>
<text x="243.8" y="142">19</text>
<text x="233.4" y="154.4" transform="rotate(-90 233.4 154.4)">3</text>
<text x="39.9" y="159.8">1</text>
<text x="102.6" y="160.7" transform="rotate(-90 102.6 160.7)">8</text>
<text x="111.1" y="166.1">2</text>
<text x="93.3" y="168.7">4</text>
<text x="93.3" y="171.2">5</text>
<text x="93.3" y="173.7">6</text>
<text x="110.4" y="171.2">10</text>
<text x="111.1" y="173.7">9</text>
<text x="93.3" y="176.3">7</text>
<text x="111.1" y="176.3">1</text>
<text x="102.6" y="181" transform="rotate(-90 102.6 181)">3</text>
</g>
<g font-size="1.8" fill="#0000c2">
<text x="59.6" y="45.1">Calcular</text>
<text x="62.7" y="47.1">El</text>
<text x="65.7" y="47.1">led</text>
<text x="68.7" y="45.1">el</text>
<text x="69.8" y="47.1">es</text>
<text x="71.6" y="45.1">valor</text>
<text x="73.1" y="47.1">a</text>
<text x="75.4" y="47.1">25mA</text>
<text x="77.5" y="45.1">de</text>
<text x="80.9" y="45.1">R.</text>
<text x="23.2" y="119">io12</text>
<text x="23.2" y="121.5">io13</text>
<text x="23.2" y="124.1">io15</text>
<text x="23.2" y="126.9">io14</text>
<text x="23.7" y="188.3">there's</text>
<text x="24.6" y="186.3">NC because</text>
<text x="31.3" y="188.3">already</text>
<text x="37.3" y="186.3">internally</text>
<text x="39.5" y="188.3">a</text>
<text x="41.8" y="188.3">pullup.</text>
</g>
<g font-size="1.8" fill="#840084">
<text x="32.3" y="162.3">2</text>
<text x="32.5" y="163.4">C431541</text>
<text x="39.9" y="164.8">3</text>
</g>
<g font-size="1.4" fill="#a90000">
<text x="135.3" y="59.4">2</text>
<text x="136.9" y="56.5" transform="rotate(-90 136.9 56.5)">4</text>
<text x="147.1" y="56.5" transform="rotate(-90 147.1 56.5)">5</text>
<text x="153.1" y="59.4">7</text>
<text x="144.5" y="64.1" transform="rotate(-90 144.5 64.1)">1</text>
</g>
</svg>
